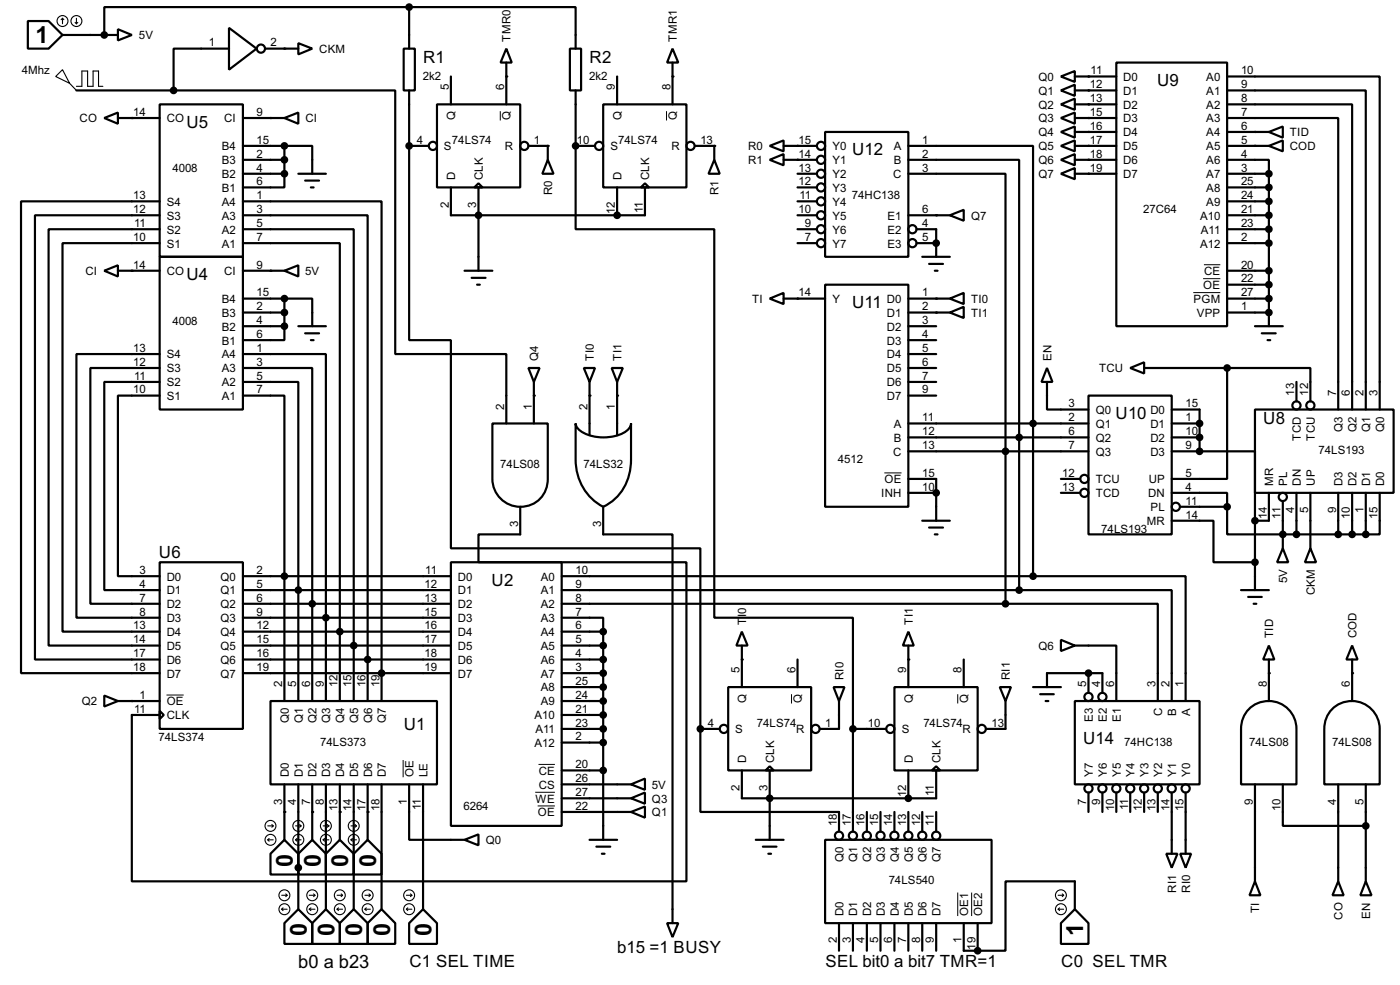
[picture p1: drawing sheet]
<svg xmlns="http://www.w3.org/2000/svg" width="256mm" height="180mm" viewBox="0 0 256 180" stroke-linecap="round" stroke-linejoin="round" font-family="sans-serif">
<g fill="none" stroke="#000" stroke-width=".4">
<path d="M5.1 3.9h3.8l2.6 2.5-2.6 2.5h-3.8zM11.5 6.4h10.1M14 16.6h17.8M21.6 5.4l2.6 1-2.6 1zM29.3 19.1h15.2v27.9h-15.2zM31.8 16.6h40.6v48.2h20.4v12.7M42 5.1l5 3.8-5 3.9zM42 8.9h-10.2v7.7M48.6 8.9h6.1M54.7 7.9l2.5 1-2.5 1.1zM74 8.9h2v7.7h-2zM75 1.3h30.5v7.6"/>
<path d="M75 1.3h-55.9v5.1M75 1.3v7.6M75 16.6v10.1M80.1 19.1h15.2v15.2h-15.2zM82.6 14v5.1M92.8 8.9l1 2.6h-2.1zM92.8 11.5v7.6M104.4 8.9h2.1v7.7h-2.1zM105.5 16.6v10.1M110.5 19.1h15.3v15.2h-15.3zM113.1 14v5.1M123.2 8.9l1.1 2.6h-2.1z"/>
<path d="M123.2 11.5v7.6M194.4 14l2.5-1v2zM194.4 16.6l2.5-1.1v2.1zM194.4 19.1l2.5-1v2zM196.9 16.6h7.6M196.9 14h7.6M196.9 19.1h7.6M204.5 11.5h20.3v48.2h-20.3zM224.8 14h28v61M224.8 16.6h25.4v58.4M224.8 19.1h22.9v55.9M19.1 21.6l2.5-1v2.1z"/>
<path d="M21.6 21.6h7.7M29.3 39.4h-22.9v81.3h22.9M29.3 36.9h-25.4v86.3h25.4M44.5 39.4h22.9v88.9M44.5 36.9h25.4v91.4M44.5 31.8h7.6M44.5 29.3h7.6M44.5 26.7h7.6M44.5 21.6h7.6M52.1 21.6l2.6-1v2.1zM52.1 26.7h5.1v5.1M52.1 31.8v2.5h-7.6"/>
<path d="M52.1 26.7v5.1M54.7 31.8h5M55.9 33.1h2.6M57 34.3h.5M75 26.7v35.6h7.6v38.1h45.7v33M75 26.7h3.5M82.6 34.3v5.1h35.6v-5.1M86.9 34.3l.8-.7 .7 .7zM87.7 34.3v15.3M96.8 26.7h3.6v2.6M100.4 29.3l1 2.5h-2zM105.5 26.7v15.3h25.4v71.1h25.4v20.3"/>
<path d="M105.5 26.7h3.5M113.1 34.3v5.1M118.2 33.6l.7 .7h-1.5zM127.3 26.7h3.6v2.6M130.9 29.3l1 2.5h-2.1zM141 26.7l2.6-1v2zM141 29.3l2.6-1.1v2.1zM143.6 29.3h6.1M143.6 26.7h6.1M146.1 31.8h3.6M146.1 39.4h3.6M146.1 34.3h3.6"/>
<path d="M146.1 36.9h3.6M151.2 24.2h15.2v22.8h-15.2zM166.4 26.7h22.9v78.8M166.4 29.3h20.3v78.7M166.4 31.8h17.8v78.7M166.4 39.4h7.6M174 39.4l2.6-1v2zM194.4 21.6l2.5-1v2.1zM194.4 26.7l2.5-1v2zM194.4 29.3l2.5-1.1v2.1zM194.4 31.8l2.5-1v2zM194.4 24.2l2.5-1v2z"/>
<path d="M196.9 31.8h7.6M196.9 29.3h7.6M196.9 26.7h7.6M196.9 21.6h7.6M196.9 24.2h7.6M224.8 21.6h20.4v53.4M224.8 29.3h7.7v2.5M224.8 31.8h7.7M224.8 26.7h7.7M224.8 39.4h7.7M224.8 34.3h7.7M224.8 36.9h7.7"/>
<path d="M224.8 24.2h7.7M232.5 24.2l2.5-1v2zM232.5 26.7l2.5-1v2zM232.5 31.8v27.9M19.1 49.6l2.5-1v2zM21.6 49.6h7.7M29.3 47h15.2v28h-15.2zM29.3 44.5h-17.8v71.1h17.8M29.3 42h-20.4v76.2h20.4M44.5 44.5h17.8v83.8M44.5 42h20.3v86.3M44.5 59.7h7.6"/>
<path d="M44.5 57.2h7.6M44.5 54.7h7.6M44.5 49.6h7.6M52.1 49.6l2.6-1v2zM52.1 54.7h5.1v5M52.1 59.7v2.6h-7.6M52.1 54.7v5M54.7 59.7h5M85.1 49.6h5.1M86.4 50.9h2.6M87.4 52.1h.5M141 54.7l2.6-1.1v2.1z"/>
<path d="M143.6 54.7h7.6M146.1 42h3.6M146.1 44.5h3.6M151.2 52.1h15.2v40.7h-15.2zM166.4 59.7h5.1M166.4 57.2h7.6M166.4 54.7h7.6M167.9 42h3.6v5M167.9 44.5h3.6M169 47h5M170.2 48.3h2.6M171.3 49.6h.5"/>
<path d="M174 54.7l2.6-1.1v2.1zM174 57.2l2.6-1v2zM224.8 57.2h7.7M224.8 54.7h7.7M224.8 42h7.7M224.8 44.5h7.7M224.8 49.6h7.7M224.8 52.1h7.7M229.9 59.7h5.1M29.3 72.4h-7.7v33.1h7.7M29.3 69.9h-10.2v38.1h10.2M29.3 67.4h-12.7v43.1h12.7"/>
<path d="M29.3 64.8h-15.3v48.3h15.3M44.5 72.4h7.6v55.9M44.5 69.9h10.2v58.4M44.5 67.4h12.7v60.9M44.5 64.8h15.2v63.5M55.9 61h2.6M57 62.3h.5M90.2 77.5h10.2v10.2a5.1 5.1 0 0 1-5.1 5.1 5.1 5.1 0 0 1-5.1-5.1zM96.8 67.4h2.1l-1.1 2.5zM97.8 69.9v7.6M105.5 77.5a2.32 2.32 0 0 0 1.4 1.7 8.3 8.3 0 0 0 7.9-.3l.7-.9 .1-.5v6.6a9.2 9.2 0 0 1-5.1 8.7 9.6 9.6 0 0 1-5-8.7zM107 67.4h2l-1 2.5z"/>
<path d="M108 69.9v9.7M112.1 67.4h2l-1 2.5zM113.1 69.9v9.7M166.4 67.4h5.1M166.4 77.5h33M166.4 62.3h5.1M166.4 72.4h5.1M166.4 69.9h5.1M166.4 64.8h5.1M191.8 67.4l1 2.5h-2zM191.8 69.9v5.1h7.6M199.4 72.4h15.3v25.4h-15.3z"/>
<path d="M207.1 67.4l2.5-1.1v2.1zM209.6 67.4h15.2M214.7 75h5.1v7.6M214.7 77.5h5.1M224.8 67.4h15.3v6.1M224.8 67.4v20.3h-10.1M229.9 75h25.4v15.2h-25.4zM231.2 61h2.5M232.2 62.3h.5M237.5 69.9v3.6M95.3 92.8v5h-7.6v5.1h38.1v58.4h-101.6v-30.4h5.1M110.5 92.8v5h12.7v71.2"/>
<path d="M166.4 87.7h5.1v7.6M166.4 80.1h33M166.4 82.6h33M166.4 90.2h5.1M169 95.3h5M170.2 96.6h2.6M171.3 97.8h.5M194.4 87.7h3.5M194.4 90.2h3.5M214.7 95.3h7.6v7.6h7.6M214.7 90.2h10.1v2.6M214.7 80.1h5.1"/>
<path d="M214.7 82.6h5.1M216.2 92.8h8.6M219.8 82.6h10.1v12.7M224.8 92.8v5h25.4M229.9 95.3v12.7M232.5 90.2v5.1h-2.6M235 91.7v8.7M237.5 90.2v7.6M240.1 90.2v10.2M245.2 90.2v7.6M247.7 90.2v7.6M250.2 90.2v7.6"/>
<path d="M252.8 90.2v7.6h-2.6M29.3 102.9h15.2v30.5h-15.2zM44.5 105.5h38.1M44.5 108h38.1M44.5 110.5h38.1M44.5 113.1h38.1M44.5 115.6h38.1M44.5 118.2h38.1M82.6 102.9h20.3v48.3h-20.3zM102.9 113.1h7.6v2.5M102.9 105.5h86.4M102.9 108h83.8"/>
<path d="M102.9 110.5h81.3M102.9 115.6h7.6M102.9 118.2h7.6M110.5 115.6v38.1M135.9 115.6l1.1 2.6h-2.1zM135.9 118.2v7.6M166.4 115.6l1 2.6h-2zM166.4 118.2v7.6M184.2 110.5h27.9v17.8M186.7 108h28v20.3M189.3 105.5h27.9v22.8M194.4 117.1l2.5 1.1-2.5 1z"/>
<path d="M196.9 118.2h7.6v10.1M227.4 108h5.1M228.7 109.3h2.5M229.7 110.5h.5M232.5 118.2l1 2.5h-2.1zM235 100.4l1 2.5h-2zM240.1 100.4l1 2.5h-2zM247.7 118.2l1 2.5h-2zM19.1 127.3l2.5 1-2.5 1zM21.6 128.3h7.7M29.3 130.1l.7 .8-.7 .7zM44.5 120.7h38.1"/>
<path d="M44.5 123.2h38.1M49.6 128.3h30.5v15.3h-30.5zM102.9 120.7h7.6M102.9 123.2h7.6M102.9 125.8h7.6M102.9 128.3h7.6M102.9 130.9h7.6M102.9 133.4h7.6M102.9 135.9h7.6M128.3 133.4v15.2h25.4v3.6M128.3 133.4h3.6M133.4 125.8h15.2v15.2h-15.2z"/>
<path d="M146.1 120.7v5.1M152.7 125.8h2l-1 2.5zM153.7 128.3v5.1h-3.5M156.3 133.4h6.1M156.3 133.4v18.8M163.9 125.8h15.2v15.2h-15.2zM176.6 120.7v5.1M183.2 125.8h2l-1 2.5zM184.2 128.3v5.1h-3.6M189.3 125.8h5.1M190.6 127.1h2.5M191.6 128.3h.5"/>
<path d="M191.8 125.8v-2.6h10.2v3.6M196.9 128.3h22.9v15.3h-22.9zM199.4 123.2v3.6M229.1 129.5a5.1 5.1 0 0 1 5.4-.7 5.1 5.1 0 0 1 3 4.6v10.2h-10.1v-10.2a5.1 5.1 0 0 1 1.7-3.9zM232.5 120.7v7.6M244.3 129.5a5.1 5.1 0 0 1 5.5-.7 5.1 5.1 0 0 1 3 4.6v10.2h-10.2v-10.2a5.1 5.1 0 0 1 1.7-3.9zM247.7 120.7v7.6M49.6 156.3l2.5-2.6 2.6 2.6v3.8h-5.1zM52.1 143.6v10.1M54.7 156.3l2.5-2.6 2.5 2.6v3.8h-5zM54.7 143.6v22.8M57.2 143.6v10.1"/>
<path d="M59.7 156.3l2.6-2.6 2.5 2.6v3.8h-5.1zM59.7 143.6v22.8M62.3 143.6v10.1M64.8 156.3l2.6-2.6 2.5 2.6v3.8h-5.1zM64.8 143.6v22.8M67.4 143.6v10.1M69.9 143.6v22.8M75 143.6v10.1h10.1M77.5 143.6v22.8M85.1 153.7l2.6-1v2zM102.9 146.1h12.7M102.9 143.6h12.7"/>
<path d="M102.9 148.6h12.7M102.9 141h7.6M108 153.7h5.1M109.3 155h2.5M110.3 156.3h.5M115.6 143.6l2.6-1.1v2.1zM115.6 148.6l2.6-1v2.1zM115.6 146.1l2.6-1v2zM135.9 141v5.1h35.6v-5.1M138.5 153.7h5.1M139.8 155h2.5M140.3 141l.7-.7 .8 .7z"/>
<path d="M140.8 156.3h.5M141 141v12.7M151.2 153.7h30.5v15.3h-30.5zM158.8 148.6v3.6M161.3 148.6v3.6M163.9 148.6v3.6M166.4 141v5.1M166.4 148.6v3.6M169 148.6v3.6M170.7 141l.8-.7 .8 .7zM171.5 148.6v3.6M199.4 145.1v3.5"/>
<path d="M202 145.1v3.5M204.5 145.1v3.5M207.1 145.1v3.5M209.6 145.1v3.5M212.1 145.1v3.5M213.7 156.3h2l-1 2.5zM214.7 145.1v11.2M216.2 156.3h2l-1 2.5zM217.2 145.1v11.2M229.9 143.6v17.7M235 143.6v7.6h15.2M245.2 143.6v17.7"/>
<path d="M250.2 143.6v17.7M54.7 166.4l2.5 2.6v3.8h-5.1v-3.8zM59.7 166.4l2.6 2.6v3.8h-5.1v-3.8zM64.8 166.4l2.6 2.6v3.8h-5.1v-3.8zM67.4 169l2.5-2.6 2.5 2.6v3.8h-5zM75 169l2.5-2.6 2.6 2.6v3.8h-5.1zM122.2 169h2.1l-1.1 2.5zM153.7 169v5M156.3 169v5M158.8 169v5M161.3 169v5M163.9 169v5"/>
<path d="M166.4 169v5M169 169v5M171.5 169v5M176.6 169v5h2.5M179.1 169v5M194.4 169l2.5-2.6 2.5 2.6v3.8h-5zM196.9 166.4v-5.1h-12.7v12.7h-5.1M229.9 161.3l1 2.6h-2zM245.2 161.3l1 2.6h-2.1zM250.2 161.3l1.1 2.6h-2.1z"/>
<circle cx="47.8" cy="8.9" r=".75"/>
<circle cx="79.3" cy="26.7" r=".75"/>
<circle cx="96" cy="26.7" r=".75"/>
<circle cx="109.7" cy="26.7" r=".75"/>
<circle cx="126.5" cy="26.7" r=".75"/>
<circle cx="150.4" cy="26.7" r=".75"/>
<circle cx="150.4" cy="31.8" r=".75"/>
<circle cx="150.4" cy="36.9" r=".75"/>
<circle cx="150.4" cy="29.3" r=".75"/>
<circle cx="150.4" cy="39.4" r=".75"/>
<circle cx="150.4" cy="34.3" r=".75"/>
<circle cx="150.4" cy="44.5" r=".75"/>
<circle cx="150.4" cy="42" r=".75"/>
<circle cx="167.1" cy="42" r=".75"/>
<circle cx="167.1" cy="44.5" r=".75"/>
<circle cx="237.5" cy="74.2" r=".75"/>
<circle cx="240" cy="74.2" r=".75"/>
<circle cx="198.6" cy="87.7" r=".75"/>
<circle cx="198.6" cy="90.2" r=".75"/>
<circle cx="215.4" cy="92.8" r=".75"/>
<circle cx="235" cy="91" r=".75"/>
<circle cx="132.6" cy="133.4" r=".75"/>
<circle cx="149.4" cy="133.4" r=".75"/>
<circle cx="163.1" cy="133.4" r=".75"/>
<circle cx="179.8" cy="133.4" r=".75"/>
<circle cx="199.4" cy="127.6" r=".75"/>
<circle cx="201.9" cy="127.6" r=".75"/>
<circle cx="153.7" cy="153" r=".75"/>
<circle cx="156.2" cy="153" r=".75"/>
<circle cx="158.8" cy="153" r=".75"/>
<circle cx="161.3" cy="153" r=".75"/>
<circle cx="163.8" cy="153" r=".75"/>
<circle cx="166.4" cy="153" r=".75"/>
<circle cx="168.9" cy="153" r=".75"/>
<circle cx="171.5" cy="153" r=".75"/>
<circle cx="199.4" cy="144.3" r=".75"/>
<circle cx="201.9" cy="144.3" r=".75"/>
<circle cx="204.5" cy="144.3" r=".75"/>
<circle cx="207" cy="144.3" r=".75"/>
<circle cx="209.6" cy="144.3" r=".75"/>
<circle cx="212.1" cy="144.3" r=".75"/>
<circle cx="214.6" cy="144.3" r=".75"/>
<circle cx="217.2" cy="144.3" r=".75"/>
</g>
<g fill="#000">
<circle cx="19.1" cy="6.4" r=".2"/>
<circle cx="52.1" cy="8.9" r=".2"/>
<circle cx="92.8" cy="14" r=".2"/>
<circle cx="123.2" cy="14" r=".2"/>
<circle cx="199.4" cy="19.1" r=".2"/>
<circle cx="199.4" cy="14" r=".2"/>
<circle cx="199.4" cy="16.6" r=".2"/>
<circle cx="24.2" cy="21.6" r=".2"/>
<circle cx="49.6" cy="21.6" r=".2"/>
<circle cx="75" cy="26.7" r=".2"/>
<circle cx="87.7" cy="39.4" r=".2"/>
<circle cx="100.4" cy="26.7" r=".2"/>
<circle cx="105.5" cy="26.7" r=".2"/>
<circle cx="113.1" cy="39.4" r=".2"/>
<circle cx="130.9" cy="26.7" r=".2"/>
<circle cx="146.1" cy="26.7" r=".2"/>
<circle cx="146.1" cy="29.3" r=".2"/>
<circle cx="171.5" cy="39.4" r=".2"/>
<circle cx="199.4" cy="21.6" r=".2"/>
<circle cx="199.4" cy="24.2" r=".2"/>
<circle cx="199.4" cy="26.7" r=".2"/>
<circle cx="199.4" cy="29.3" r=".2"/>
<circle cx="199.4" cy="31.8" r=".2"/>
<circle cx="229.9" cy="24.2" r=".2"/>
<circle cx="229.9" cy="26.7" r=".2"/>
<circle cx="24.2" cy="49.6" r=".2"/>
<circle cx="49.6" cy="49.6" r=".2"/>
<circle cx="146.1" cy="54.7" r=".2"/>
<circle cx="171.5" cy="54.7" r=".2"/>
<circle cx="171.5" cy="57.2" r=".2"/>
<circle cx="171.5" cy="44.5" r=".2"/>
<circle cx="232.5" cy="57.2" r=".2"/>
<circle cx="97.8" cy="72.4" r=".2"/>
<circle cx="108" cy="72.4" r=".2"/>
<circle cx="113.1" cy="72.4" r=".2"/>
<circle cx="219.8" cy="77.5" r=".2"/>
<circle cx="171.5" cy="90.2" r=".2"/>
<circle cx="219.8" cy="80.1" r=".2"/>
<circle cx="219.8" cy="82.6" r=".2"/>
<circle cx="235" cy="97.8" r=".2"/>
<circle cx="24.2" cy="128.3" r=".2"/>
<circle cx="69.9" cy="123.2" r=".2"/>
<circle cx="128.3" cy="133.4" r=".2"/>
<circle cx="135.9" cy="120.7" r=".2"/>
<circle cx="166.4" cy="120.7" r=".2"/>
<circle cx="199.4" cy="123.2" r=".2"/>
<circle cx="232.5" cy="123.2" r=".2"/>
<circle cx="247.7" cy="123.2" r=".2"/>
<circle cx="52.1" cy="148.6" r=".2"/>
<circle cx="57.2" cy="148.6" r=".2"/>
<circle cx="62.3" cy="148.6" r=".2"/>
<circle cx="67.4" cy="148.6" r=".2"/>
<circle cx="141" cy="146.1" r=".2"/>
<circle cx="166.4" cy="146.1" r=".2"/>
<circle cx="179.1" cy="174" r=".2"/>
</g>
<g fill="none" stroke="#000" stroke-width=".2">
<path d="M10.2 14l1.3-1.2 1.3 2.5zM11.5 3.4l-.3 .2M11.5 3.4l.2 .2M11.5 3.4v1M12.8 15.3l1.2 1.3M13.8 4.1l.2 .3M14 3.4v1M14 15.8h1v-2.8h1.1v2.8h1v-2.8h1v2.8h.8M14.3 4.1l-.3 .3M49.1 153.7h1M49.1 151.2h1M49.1 153.7l.2 .3"/>
<path d="M49.3 153.5l-.2 .2M49.8 150.9l.3 .3M50.1 151.2l-.3 .2M54.2 153.7l.2 .3M54.2 153.7h1M54.2 151.2h1M54.4 153.5l-.2 .2M54.9 150.9l.3 .3M55.2 151.2l-.3 .2M59.2 153.7h1.1M59.2 151.2h1.1M59.2 153.7l.3 .3"/>
<path d="M59.5 153.5l-.3 .2M60 150.9l.3 .3M60.3 151.2l-.3 .2M64.3 153.7h1M64.3 151.2h1M64.3 153.7l.3 .3M64.6 153.5l-.3 .2M65.1 150.9l.2 .3M65.3 151.2l-.2 .2M51.6 166.4l.3 .3M51.6 166.4h1M51.6 163.9h1"/>
<path d="M51.9 166.2l-.3 .2M52.4 163.6l.2 .3M52.6 163.9l-.2 .2M56.7 166.4h1M56.7 163.9h1M56.7 166.4l.3 .3M57 166.2l-.3 .2M57.5 163.6l.2 .3M57.7 163.9l-.2 .2M61.8 166.4h1M61.8 163.9h1M61.8 166.4l.2 .3"/>
<path d="M62 166.2l-.2 .2M62.5 163.6l.3 .3M62.8 163.9l-.3 .2M66.9 166.4l.2 .3M66.9 166.4h1M66.9 163.9h1M67.1 166.2l-.2 .2M67.6 163.6l.3 .3M67.9 163.9l-.3 .2M74.5 166.4h1M74.5 163.9h1M74.5 166.4l.2 .3"/>
<path d="M74.7 166.2l-.2 .2M75.2 163.6l.3 .3M75.5 163.9l-.3 .2M193.9 166.4h1M193.9 163.9h1M193.9 166.4l.2 .3M194.1 166.2l-.2 .2M194.6 163.6l.3 .3M194.9 163.9l-.3 .2"/>
<circle cx="11.4" cy="3.9" r="1"/>
<circle cx="14" cy="3.9" r="1"/>
<circle cx="49.5" cy="153.7" r="1"/>
<circle cx="49.5" cy="151.2" r="1"/>
<circle cx="54.6" cy="153.7" r="1"/>
<circle cx="54.6" cy="151.2" r="1"/>
<circle cx="59.7" cy="153.7" r="1"/>
<circle cx="59.7" cy="151.2" r="1"/>
<circle cx="64.8" cy="153.7" r="1"/>
<circle cx="64.8" cy="151.2" r="1"/>
<circle cx="52.1" cy="166.4" r="1"/>
<circle cx="52.1" cy="163.9" r="1"/>
<circle cx="57.2" cy="163.9" r="1"/>
<circle cx="57.2" cy="166.4" r="1"/>
<circle cx="62.2" cy="166.4" r="1"/>
<circle cx="62.2" cy="163.9" r="1"/>
<circle cx="67.3" cy="166.4" r="1"/>
<circle cx="67.3" cy="163.9" r="1"/>
<circle cx="74.9" cy="166.4" r="1"/>
<circle cx="74.9" cy="163.9" r="1"/>
<circle cx="194.3" cy="166.4" r="1"/>
<circle cx="194.3" cy="163.9" r="1"/>
</g>
<g fill="none" stroke="#000" stroke-width=".18">
<path d="M91.7 20.4v1.7M122.1 20.4v1.7M218.6 53.6h5M220.4 51h3.2M220.6 48.5h3M162 86.6h3.2M30.5 127.2h3.2M73.9 139.1v3.1M98.7 139.9h3M145 127.1v1.7M175.5 127v1.7M98.1 145h3.6"/>
<path d="M98.5 147.5h3.2M175.5 163.4v4.3M178 163.4v4.3"/>
</g>
<g fill="#000" stroke="#000" stroke-width=".4">
<circle cx="19.1" cy="6.4" r=".5"/>
<circle cx="31.8" cy="16.6" r=".5"/>
<circle cx="74.9" cy="1.3" r=".5"/>
<circle cx="52.1" cy="26.7" r=".5"/>
<circle cx="52.1" cy="29.3" r=".5"/>
<circle cx="52.1" cy="31.8" r=".5"/>
<circle cx="74.9" cy="26.7" r=".5"/>
<circle cx="87.6" cy="39.4" r=".5"/>
<circle cx="105.4" cy="26.7" r=".5"/>
<circle cx="113" cy="39.4" r=".5"/>
<circle cx="232.4" cy="34.3" r=".5"/>
<circle cx="232.4" cy="39.4" r=".5"/>
<circle cx="232.4" cy="31.8" r=".5"/>
<circle cx="232.4" cy="36.9" r=".5"/>
<circle cx="52.1" cy="54.7" r=".5"/>
<circle cx="52.1" cy="57.2" r=".5"/>
<circle cx="52.1" cy="59.7" r=".5"/>
<circle cx="171.5" cy="44.5" r=".5"/>
<circle cx="232.4" cy="44.5" r=".5"/>
<circle cx="232.4" cy="52.1" r=".5"/>
<circle cx="232.4" cy="57.2" r=".5"/>
<circle cx="232.4" cy="49.6" r=".5"/>
<circle cx="232.4" cy="42" r=".5"/>
<circle cx="232.4" cy="54.7" r=".5"/>
<circle cx="189.2" cy="77.5" r=".5"/>
<circle cx="219.7" cy="77.5" r=".5"/>
<circle cx="224.8" cy="67.4" r=".5"/>
<circle cx="171.5" cy="90.2" r=".5"/>
<circle cx="184.2" cy="82.6" r=".5"/>
<circle cx="186.7" cy="80.1" r=".5"/>
<circle cx="219.7" cy="80.1" r=".5"/>
<circle cx="219.7" cy="82.6" r=".5"/>
<circle cx="224.8" cy="92.8" r=".5"/>
<circle cx="229.9" cy="95.3" r=".5"/>
<circle cx="235" cy="97.8" r=".5"/>
<circle cx="237.5" cy="97.8" r=".5"/>
<circle cx="245.1" cy="97.8" r=".5"/>
<circle cx="247.7" cy="97.8" r=".5"/>
<circle cx="250.2" cy="97.8" r=".5"/>
<circle cx="52.1" cy="105.5" r=".5"/>
<circle cx="54.6" cy="108" r=".5"/>
<circle cx="57.2" cy="110.5" r=".5"/>
<circle cx="59.7" cy="113.1" r=".5"/>
<circle cx="62.2" cy="115.6" r=".5"/>
<circle cx="64.8" cy="118.2" r=".5"/>
<circle cx="110.5" cy="115.6" r=".5"/>
<circle cx="110.5" cy="118.2" r=".5"/>
<circle cx="184.2" cy="110.5" r=".5"/>
<circle cx="186.7" cy="108" r=".5"/>
<circle cx="189.2" cy="105.5" r=".5"/>
<circle cx="229.9" cy="102.9" r=".5"/>
<circle cx="67.3" cy="120.7" r=".5"/>
<circle cx="69.9" cy="123.2" r=".5"/>
<circle cx="110.5" cy="125.8" r=".5"/>
<circle cx="110.5" cy="128.3" r=".5"/>
<circle cx="110.5" cy="133.4" r=".5"/>
<circle cx="110.5" cy="120.7" r=".5"/>
<circle cx="110.5" cy="130.9" r=".5"/>
<circle cx="110.5" cy="123.2" r=".5"/>
<circle cx="110.5" cy="135.9" r=".5"/>
<circle cx="128.3" cy="133.4" r=".5"/>
<circle cx="156.2" cy="133.4" r=".5"/>
<circle cx="199.4" cy="123.2" r=".5"/>
<circle cx="54.6" cy="158.8" r=".5"/>
<circle cx="110.5" cy="141" r=".5"/>
<circle cx="141" cy="146.1" r=".5"/>
<circle cx="166.4" cy="146.1" r=".5"/>
<circle cx="250.2" cy="151.2" r=".5"/>
<circle cx="179.1" cy="174" r=".5"/>
</g>
<g font-size="4.8">
<text x="6.5" y="7.9">1</text>
<text x="53.6" y="158.7" transform="rotate(-90 53.6 158.7)">0</text>
<text x="58.7" y="158.7" transform="rotate(-90 58.7 158.7)">0</text>
<text x="63.8" y="158.7" transform="rotate(-90 63.8 158.7)">0</text>
<text x="68.9" y="158.7" transform="rotate(-90 68.9 158.7)">0</text>
<text x="56.2" y="171.4" transform="rotate(-90 56.2 171.4)">0</text>
<text x="61.2" y="171.4" transform="rotate(-90 61.2 171.4)">0</text>
<text x="66.3" y="171.4" transform="rotate(-90 66.3 171.4)">0</text>
<text x="71.4" y="171.4" transform="rotate(-90 71.4 171.4)">0</text>
<text x="79" y="171.4" transform="rotate(-90 79 171.4)">0</text>
<text x="198.5" y="171.4" transform="rotate(-90 198.5 171.4)">1</text>
</g>
<text font-size="3.8" x="54.7" y="177.1">b0 a b23</text>
<g font-size="3.5">
<text x="77.5" y="11.6">R1</text>
<text x="108" y="11.6">R2</text>
<text x="212" y="15.7">U9</text>
<text x="34.2" y="23.3">U5</text>
<text x="156.1" y="28.5">U12</text>
<text x="34.2" y="51.3">U4</text>
<text x="156.1" y="56.4">U11</text>
<text x="204.4" y="76.7">U10</text>
<text x="231.4" y="77.6">U8</text>
<text x="29.1" y="102.1">U6</text>
<text x="90.1" y="107.2">U2</text>
<text x="74" y="133.6">U1</text>
<text x="198.4" y="136.1">U14</text>
<text x="75" y="176.9">C1 SEL TIME</text>
<text x="113.1" y="174.4">b15 =1 BUSY</text>
<text x="151.2" y="176.9">SEL bit0 a bit7 TMR=1</text>
<text x="194.4" y="176.9">C0 SEL TMR</text>
</g>
<g font-size="2.4">
<text x="25.5" y="7.2">5V</text>
<text x="38.3" y="8.5">1</text>
<text x="49.6" y="8.5">2</text>
<text x="58.5" y="9.7">CKM</text>
<text x="93.6" y="7.6" transform="rotate(-90 93.6 7.6)">TMR0</text>
<text x="124" y="7.6" transform="rotate(-90 124 7.6)">TMR1</text>
<text x="4" y="13.6">4Mhz</text>
<text x="77.5" y="14.5">2k2</text>
<text x="82.2" y="16.6" transform="rotate(-90 82.2 16.6)">5</text>
<text x="92.4" y="16.6" transform="rotate(-90 92.4 16.6)">6</text>
<text x="107.9" y="14.5">2k2</text>
<text x="112.7" y="16.6" transform="rotate(-90 112.7 16.6)">9</text>
<text x="122.8" y="16.6" transform="rotate(-90 122.8 16.6)">8</text>
<text x="190.2" y="14.8">Q0</text>
<text x="190.2" y="17.3">Q1</text>
<text x="199.7" y="16.2">12</text>
<text x="199.8" y="13.6">11</text>
<text x="205.8" y="14.8">D0</text>
<text x="205.8" y="17.3">D1</text>
<text x="221" y="14.8">A0</text>
<text x="221" y="17.3">A1</text>
<text x="227.4" y="13.6">10</text>
<text x="227.4" y="16.2">9</text>
<text x="14.6" y="22.4">CO</text>
<text x="24.4" y="21.2">14</text>
<text x="30.5" y="22.4">CO</text>
<text x="41" y="22.4">CI</text>
<text x="47" y="21.2">9</text>
<text x="55.9" y="22.4">CI</text>
<text x="83.4" y="22" transform="rotate(-90 83.4 22)">Q</text>
<text x="93.6" y="22" transform="rotate(-90 93.6 22)">Q</text>
<text x="113.9" y="22" transform="rotate(-90 113.9 22)">Q</text>
<text x="124" y="22" transform="rotate(-90 124 22)">Q</text>
<text x="190.2" y="19.9">Q2</text>
<text x="190.2" y="22.4">Q3</text>
<text x="199.7" y="18.7">13</text>
<text x="199.7" y="21.2">15</text>
<text x="199.7" y="23.8">16</text>
<text x="205.8" y="19.9">D2</text>
<text x="205.8" y="22.4">D3</text>
<text x="221" y="19.9">A2</text>
<text x="221" y="22.4">A3</text>
<text x="227.4" y="18.7">8</text>
<text x="227.4" y="21.2">7</text>
<text x="227.4" y="23.8">6</text>
<text x="40.6" y="27.5">B4</text>
<text x="47" y="28.9">2</text>
<text x="47" y="26.3">15</text>
<text x="76.4" y="26.3">4</text>
<text x="81.3" y="27.5">S</text>
<text x="82.8" y="26.4">74LS74</text>
<text x="92.5" y="27.5">R</text>
<text x="97.8" y="26.3">1</text>
<text x="105.7" y="26.3">10</text>
<text x="111.8" y="27.5">S</text>
<text x="113.3" y="26.4">74LS74</text>
<text x="123" y="27.5">R</text>
<text x="128.3" y="26.3">13</text>
<text x="137.1" y="27.5">R0</text>
<text x="146.3" y="26.3">15</text>
<text x="146.3" y="28.9">14</text>
<text x="152.5" y="27.5">Y0</text>
<text x="163.7" y="27.5">A</text>
<text x="169" y="26.3">1</text>
<text x="169" y="28.9">2</text>
<text x="190.2" y="27.5">Q5</text>
<text x="190.2" y="25">Q4</text>
<text x="199.7" y="26.3">17</text>
<text x="199.7" y="28.9">18</text>
<text x="205.8" y="25">D4</text>
<text x="205.8" y="27.5">D5</text>
<text x="221" y="25">A4</text>
<text x="221" y="27.5">A5</text>
<text x="227.4" y="26.3">5</text>
<text x="227.4" y="28.9">4</text>
<text x="236.3" y="25">TID</text>
<text x="236.3" y="27.5">COD</text>
<text x="31.6" y="31.4">4008</text>
<text x="40.6" y="35.1">B1</text>
<text x="40.6" y="32.6">B2</text>
<text x="40.6" y="30">B3</text>
<text x="47" y="33.9">6</text>
<text x="47" y="31.4">4</text>
<text x="83.4" y="33" transform="rotate(-90 83.4 33)">D</text>
<text x="88.5" y="33" transform="rotate(-90 88.5 33)">CLK</text>
<text x="101.2" y="35.7" transform="rotate(-90 101.2 35.7)">R0</text>
<text x="113.9" y="33" transform="rotate(-90 113.9 33)">D</text>
<text x="119" y="33" transform="rotate(-90 119 33)">CLK</text>
<text x="131.7" y="35.7" transform="rotate(-90 131.7 35.7)">R1</text>
<text x="137.1" y="30">R1</text>
<text x="146.3" y="31.4">13</text>
<text x="146.3" y="33.9">12</text>
<text x="152.5" y="30">Y1</text>
<text x="152.5" y="32.6">Y2</text>
<text x="152.5" y="35.1">Y3</text>
<text x="163.6" y="32.6">C</text>
<text x="163.7" y="30">B</text>
<text x="169" y="31.4">3</text>
<text x="190.2" y="30">Q6</text>
<text x="190.2" y="32.6">Q7</text>
<text x="199.7" y="31.4">19</text>
<text x="205.8" y="30">D6</text>
<text x="205.8" y="32.6">D7</text>
<text x="221" y="30">A6</text>
<text x="221" y="32.6">A7</text>
<text x="221" y="35.1">A8</text>
<text x="227.4" y="31.4">3</text>
<text x="227.4" y="33.9">25</text>
<text x="24.4" y="39">12</text>
<text x="24.4" y="36.5">13</text>
<text x="24.6" y="41.6">11</text>
<text x="30.5" y="40.2">S3</text>
<text x="30.5" y="37.7">S4</text>
<text x="40.6" y="40.2">A3</text>
<text x="40.6" y="37.7">A4</text>
<text x="47" y="41.6">5</text>
<text x="47" y="39">3</text>
<text x="47" y="36.5">1</text>
<text x="82.2" y="38" transform="rotate(-90 82.2 38)">2</text>
<text x="87.3" y="38" transform="rotate(-90 87.3 38)">3</text>
<text x="112.7" y="39.2" transform="rotate(-90 112.7 39.2)">12</text>
<text x="117.8" y="39" transform="rotate(-90 117.8 39)">11</text>
<text x="146.3" y="39">10</text>
<text x="146.5" y="36.5">11</text>
<text x="147.5" y="41.6">9</text>
<text x="152.5" y="37.7">Y4</text>
<text x="152.5" y="40.2">Y5</text>
<text x="156.1" y="36.5">74HC138</text>
<text x="162.6" y="40.2">E1</text>
<text x="169" y="39">6</text>
<text x="169" y="41.6">4</text>
<text x="177.9" y="40.2">Q7</text>
<text x="209.4" y="39.1">27C64</text>
<text x="219.8" y="40.2">A10</text>
<text x="221" y="37.7">A9</text>
<text x="227.4" y="36.5">24</text>
<text x="227.4" y="39">21</text>
<text x="227.4" y="41.6">23</text>
<text x="24.4" y="44.1">10</text>
<text x="30.5" y="45.3">S1</text>
<text x="30.5" y="42.7">S2</text>
<text x="40.6" y="45.3">A1</text>
<text x="40.6" y="42.7">A2</text>
<text x="47" y="44.1">7</text>
<text x="147.5" y="44.1">7</text>
<text x="152.5" y="42.7">Y6</text>
<text x="152.5" y="45.3">Y7</text>
<text x="162.6" y="42.7">E2</text>
<text x="162.6" y="45.3">E3</text>
<text x="169" y="44.1">5</text>
<text x="219.8" y="45.3">A12</text>
<text x="220" y="42.7">A11</text>
<text x="227.4" y="44.1">2</text>
<text x="15.6" y="50.4">CI</text>
<text x="24.4" y="49.2">14</text>
<text x="30.5" y="50.4">CO</text>
<text x="41" y="50.4">CI</text>
<text x="47" y="49.2">9</text>
<text x="55.9" y="50.4">5V</text>
<text x="220.4" y="52.9">OE</text>
<text x="220.6" y="50.4">CE</text>
<text x="227.4" y="49.2">20</text>
<text x="227.4" y="51.7">22</text>
<text x="31.6" y="59.4">4008</text>
<text x="40.6" y="58">B3</text>
<text x="40.6" y="55.4">B4</text>
<text x="47" y="59.3">4</text>
<text x="47" y="56.8">2</text>
<text x="47" y="54.3">15</text>
<text x="137.8" y="55.4">TI</text>
<text x="146.3" y="54.3">14</text>
<text x="152.5" y="55.4">Y</text>
<text x="162.5" y="55.4">D0</text>
<text x="162.5" y="58">D1</text>
<text x="169" y="54.3">1</text>
<text x="169" y="56.8">2</text>
<text x="169" y="59.3">3</text>
<text x="177.9" y="55.4">TI0</text>
<text x="177.9" y="58">TI1</text>
<text x="218.6" y="55.4">PGM</text>
<text x="219.2" y="58">VPP</text>
<text x="227.4" y="54.3">27</text>
<text x="227.4" y="56.8">1</text>
<text x="24.4" y="64.4">13</text>
<text x="30.5" y="65.6">S4</text>
<text x="40.6" y="65.6">A4</text>
<text x="40.6" y="63.1">B1</text>
<text x="40.6" y="60.5">B2</text>
<text x="47" y="64.4">1</text>
<text x="47" y="61.9">6</text>
<text x="162.5" y="60.5">D2</text>
<text x="162.5" y="63.1">D3</text>
<text x="162.5" y="65.6">D4</text>
<text x="169" y="61.9">4</text>
<text x="169" y="64.4">5</text>
<text x="24.4" y="72">10</text>
<text x="24.4" y="67">12</text>
<text x="24.6" y="69.5">11</text>
<text x="30.5" y="70.7">S2</text>
<text x="30.5" y="68.1">S3</text>
<text x="40.6" y="70.7">A2</text>
<text x="40.6" y="68.1">A3</text>
<text x="47" y="72">7</text>
<text x="47" y="69.5">5</text>
<text x="47" y="67">3</text>
<text x="98.6" y="66" transform="rotate(-90 98.6 66)">Q4</text>
<text x="108.8" y="66" transform="rotate(-90 108.8 66)">TI0</text>
<text x="113.9" y="66" transform="rotate(-90 113.9 66)">TI1</text>
<text x="162.5" y="68.1">D5</text>
<text x="162.5" y="70.7">D6</text>
<text x="169" y="67">6</text>
<text x="169" y="69.5">7</text>
<text x="169" y="72">9</text>
<text x="192.6" y="66" transform="rotate(-90 192.6 66)">EN</text>
<text x="201.3" y="68.1">TCU</text>
<text x="30.5" y="73.2">S1</text>
<text x="40.6" y="73.2">A1</text>
<text x="92.4" y="75" transform="rotate(-90 92.4 75)">2</text>
<text x="97.4" y="75" transform="rotate(-90 97.4 75)">1</text>
<text x="107.6" y="75" transform="rotate(-90 107.6 75)">2</text>
<text x="112.7" y="75" transform="rotate(-90 112.7 75)">1</text>
<text x="162.5" y="73.2">D7</text>
<text x="169" y="77.1">11</text>
<text x="195.8" y="74.6">3</text>
<text x="195.8" y="77.1">2</text>
<text x="200.7" y="75.8">Q0</text>
<text x="210.7" y="75.8">D0</text>
<text x="217.2" y="74.6">15</text>
<text x="217.2" y="77.1">1</text>
<text x="237.1" y="72.4" transform="rotate(-90 237.1 72.4)">13</text>
<text x="239.7" y="72.4" transform="rotate(-90 239.7 72.4)">12</text>
<text x="244.8" y="72.4" transform="rotate(-90 244.8 72.4)">7</text>
<text x="247.3" y="72.4" transform="rotate(-90 247.3 72.4)">6</text>
<text x="249.8" y="72.4" transform="rotate(-90 249.8 72.4)">2</text>
<text x="252.4" y="72.4" transform="rotate(-90 252.4 72.4)">3</text>
<text x="163.6" y="83.4">C</text>
<text x="163.7" y="78.3">A</text>
<text x="163.7" y="80.8">B</text>
<text x="169" y="79.7">12</text>
<text x="169" y="82.2">13</text>
<text x="195.8" y="79.7">6</text>
<text x="195.8" y="82.2">7</text>
<text x="200.7" y="78.3">Q1</text>
<text x="200.7" y="80.8">Q2</text>
<text x="200.7" y="83.4">Q3</text>
<text x="210.7" y="78.3">D1</text>
<text x="210.7" y="80.8">D2</text>
<text x="210.7" y="83.4">D3</text>
<text x="217.2" y="79.7">10</text>
<text x="217.2" y="82.2">9</text>
<text x="238.3" y="80.7" transform="rotate(-90 238.3 80.7)">TCD</text>
<text x="240.9" y="80.7" transform="rotate(-90 240.9 80.7)">TCU</text>
<text x="241.6" y="83.1">74LS193</text>
<text x="246" y="79.1" transform="rotate(-90 246 79.1)">Q3</text>
<text x="248.5" y="79.1" transform="rotate(-90 248.5 79.1)">Q2</text>
<text x="251" y="79.1" transform="rotate(-90 251 79.1)">Q1</text>
<text x="253.6" y="79.1" transform="rotate(-90 253.6 79.1)">Q0</text>
<text x="91.7" y="85.7">74LS08</text>
<text x="106.9" y="85.7">74LS32</text>
<text x="153.5" y="84.8">4512</text>
<text x="162" y="88.5">OE</text>
<text x="169" y="89.8">10</text>
<text x="169" y="87.3">15</text>
<text x="194.6" y="87.3">12</text>
<text x="194.6" y="89.8">13</text>
<text x="200.7" y="88.5">TCU</text>
<text x="210.4" y="88.5">UP</text>
<text x="217.2" y="87.3">5</text>
<text x="217.2" y="89.8">4</text>
<text x="233.3" y="88.9" transform="rotate(-90 233.3 88.9)">MR</text>
<text x="235.8" y="88.9" transform="rotate(-90 235.8 88.9)">PL</text>
<text x="238.3" y="88.9" transform="rotate(-90 238.3 88.9)">DN</text>
<text x="240.9" y="88.9" transform="rotate(-90 240.9 88.9)">UP</text>
<text x="246" y="88.9" transform="rotate(-90 246 88.9)">D3</text>
<text x="248.5" y="88.9" transform="rotate(-90 248.5 88.9)">D2</text>
<text x="251" y="88.9" transform="rotate(-90 251 88.9)">D1</text>
<text x="253.6" y="88.9" transform="rotate(-90 253.6 88.9)">D0</text>
<text x="161.4" y="91">INH</text>
<text x="200.7" y="91">TCD</text>
<text x="210.3" y="91">DN</text>
<text x="210.8" y="93.6">PL</text>
<text x="217.2" y="92.4">11</text>
<text x="217.2" y="94.9">14</text>
<text x="232.1" y="95.1" transform="rotate(-90 232.1 95.1)">14</text>
<text x="234.6" y="94.9" transform="rotate(-90 234.6 94.9)">11</text>
<text x="237.1" y="93.9" transform="rotate(-90 237.1 93.9)">4</text>
<text x="239.7" y="93.9" transform="rotate(-90 239.7 93.9)">5</text>
<text x="244.8" y="93.9" transform="rotate(-90 244.8 93.9)">9</text>
<text x="247.3" y="95" transform="rotate(-90 247.3 95)">10</text>
<text x="249.8" y="93.9" transform="rotate(-90 249.8 93.9)">1</text>
<text x="252.4" y="95.1" transform="rotate(-90 252.4 95.1)">15</text>
<text x="94.9" y="96.5" transform="rotate(-90 94.9 96.5)">3</text>
<text x="110.1" y="96.5" transform="rotate(-90 110.1 96.5)">3</text>
<text x="201.8" y="97.5">74LS193</text>
<text x="210.1" y="96.1">MR</text>
<text x="25.6" y="105.1">3</text>
<text x="25.6" y="107.6">4</text>
<text x="30.5" y="106.3">D0</text>
<text x="40.4" y="106.3">Q0</text>
<text x="47" y="105.1">2</text>
<text x="47" y="107.6">5</text>
<text x="77.8" y="107.6">12</text>
<text x="77.9" y="105.1">11</text>
<text x="83.9" y="106.3">D0</text>
<text x="99.1" y="106.3">A0</text>
<text x="105.5" y="105.1">10</text>
<text x="105.5" y="107.6">9</text>
<text x="235.8" y="106.8" transform="rotate(-90 235.8 106.8)">5V</text>
<text x="25.6" y="110.1">7</text>
<text x="25.6" y="112.7">8</text>
<text x="30.5" y="108.8">D1</text>
<text x="30.5" y="111.3">D2</text>
<text x="30.5" y="113.9">D3</text>
<text x="40.4" y="108.8">Q1</text>
<text x="40.4" y="111.3">Q2</text>
<text x="40.4" y="113.9">Q3</text>
<text x="47" y="110.1">6</text>
<text x="47" y="112.7">9</text>
<text x="77.8" y="110.1">13</text>
<text x="77.8" y="112.7">15</text>
<text x="83.9" y="108.8">D1</text>
<text x="83.9" y="111.3">D2</text>
<text x="83.9" y="113.9">D3</text>
<text x="99.1" y="108.8">A1</text>
<text x="99.1" y="111.3">A2</text>
<text x="99.1" y="113.9">A3</text>
<text x="105.5" y="110.1">8</text>
<text x="105.5" y="112.7">7</text>
<text x="136.7" y="113" transform="rotate(-90 136.7 113)">I</text>
<text x="136.7" y="112.4" transform="rotate(-90 136.7 112.4)">0</text>
<text x="240.9" y="108.9" transform="rotate(-90 240.9 108.9)">CKM</text>
<text x="24.4" y="115.2">13</text>
<text x="24.4" y="117.8">14</text>
<text x="30.5" y="116.4">D4</text>
<text x="30.5" y="119">D5</text>
<text x="40.4" y="116.4">Q4</text>
<text x="40.4" y="119">Q5</text>
<text x="47" y="115.2">12</text>
<text x="47" y="117.8">15</text>
<text x="77.8" y="115.2">16</text>
<text x="77.8" y="117.8">17</text>
<text x="83.9" y="116.4">D4</text>
<text x="83.9" y="119">D5</text>
<text x="99.1" y="116.4">A4</text>
<text x="99.1" y="119">A5</text>
<text x="105.5" y="115.2">6</text>
<text x="105.5" y="117.8">5</text>
<text x="136.7" y="114.3" transform="rotate(-90 136.7 114.3)">T</text>
<text x="167.2" y="114.3" transform="rotate(-90 167.2 114.3)">TI1</text>
<text x="190.2" y="119">Q6</text>
<text x="233.3" y="116.8" transform="rotate(-90 233.3 116.8)">TID</text>
<text x="248.5" y="116.8" transform="rotate(-90 248.5 116.8)">COD</text>
<text x="24.4" y="120.3">17</text>
<text x="24.4" y="122.8">18</text>
<text x="30.5" y="121.5">D6</text>
<text x="30.5" y="124">D7</text>
<text x="40.4" y="121.5">Q6</text>
<text x="40.4" y="124">Q7</text>
<text x="47" y="120.3">16</text>
<text x="47" y="122.8">19</text>
<text x="51.7" y="125.8" transform="rotate(-90 51.7 125.8)">2</text>
<text x="54.2" y="125.8" transform="rotate(-90 54.2 125.8)">5</text>
<text x="56.8" y="125.8" transform="rotate(-90 56.8 125.8)">6</text>
<text x="59.3" y="125.8" transform="rotate(-90 59.3 125.8)">9</text>
<text x="61.8" y="125.8" transform="rotate(-90 61.8 125.8)">12</text>
<text x="64.4" y="125.7" transform="rotate(-90 64.4 125.7)">15</text>
<text x="66.9" y="125.8" transform="rotate(-90 66.9 125.8)">16</text>
<text x="69.5" y="125.8" transform="rotate(-90 69.5 125.8)">19</text>
<text x="77.8" y="120.3">18</text>
<text x="77.8" y="122.8">19</text>
<text x="83.9" y="121.5">D6</text>
<text x="83.9" y="124">D7</text>
<text x="99.1" y="121.5">A6</text>
<text x="99.1" y="124">A7</text>
<text x="105.5" y="120.3">4</text>
<text x="105.5" y="122.8">3</text>
<text x="105.5" y="125.4">25</text>
<text x="135.5" y="123.2" transform="rotate(-90 135.5 123.2)">5</text>
<text x="145.7" y="123.2" transform="rotate(-90 145.7 123.2)">6</text>
<text x="154.5" y="124.5" transform="rotate(-90 154.5 124.5)">RI0</text>
<text x="166" y="123.2" transform="rotate(-90 166 123.2)">9</text>
<text x="176.2" y="123.2" transform="rotate(-90 176.2 123.2)">8</text>
<text x="185" y="124.5" transform="rotate(-90 185 124.5)">RI1</text>
<text x="199" y="125.7" transform="rotate(-90 199 125.7)">5</text>
<text x="201.6" y="125.8" transform="rotate(-90 201.6 125.8)">4</text>
<text x="204.1" y="125.8" transform="rotate(-90 204.1 125.8)">6</text>
<text x="211.7" y="125.7" transform="rotate(-90 211.7 125.7)">3</text>
<text x="214.3" y="125.8" transform="rotate(-90 214.3 125.8)">2</text>
<text x="216.8" y="125.8" transform="rotate(-90 216.8 125.8)">1</text>
<text x="232.1" y="125.8" transform="rotate(-90 232.1 125.8)">8</text>
<text x="247.3" y="125.7" transform="rotate(-90 247.3 125.7)">6</text>
<text x="15" y="129.1">Q2</text>
<text x="24.6" y="130.5">11</text>
<text x="25.6" y="127.9">1</text>
<text x="30.5" y="129.1">OE</text>
<text x="30.5" y="131.7">CLK</text>
<text x="97.9" y="131.7">A10</text>
<text x="99.1" y="126.6">A8</text>
<text x="99.1" y="129.1">A9</text>
<text x="105.5" y="127.9">24</text>
<text x="105.5" y="130.5">21</text>
<text x="136.7" y="128.7" transform="rotate(-90 136.7 128.7)">Q</text>
<text x="146.9" y="128.7" transform="rotate(-90 146.9 128.7)">Q</text>
<text x="167.2" y="128.7" transform="rotate(-90 167.2 128.7)">Q</text>
<text x="177.4" y="128.7" transform="rotate(-90 177.4 128.7)">Q</text>
<text x="212.9" y="131.1" transform="rotate(-90 212.9 131.1)">C</text>
<text x="215.5" y="131" transform="rotate(-90 215.5 131)">B</text>
<text x="218" y="131" transform="rotate(-90 218 131)">A</text>
<text x="29.1" y="135.6">74LS374</text>
<text x="52.9" y="132.4" transform="rotate(-90 52.9 132.4)">Q0</text>
<text x="55.5" y="132.4" transform="rotate(-90 55.5 132.4)">Q1</text>
<text x="58" y="132.4" transform="rotate(-90 58 132.4)">Q2</text>
<text x="58.7" y="136.5">74LS373</text>
<text x="60.5" y="132.4" transform="rotate(-90 60.5 132.4)">Q3</text>
<text x="63.1" y="132.4" transform="rotate(-90 63.1 132.4)">Q4</text>
<text x="65.6" y="132.4" transform="rotate(-90 65.6 132.4)">Q5</text>
<text x="68.2" y="132.4" transform="rotate(-90 68.2 132.4)">Q6</text>
<text x="70.7" y="132.4" transform="rotate(-90 70.7 132.4)">Q7</text>
<text x="97.9" y="136.7">A12</text>
<text x="98.1" y="134.2">A11</text>
<text x="105.5" y="133">23</text>
<text x="105.5" y="135.5">2</text>
<text x="129.7" y="133">4</text>
<text x="134.7" y="134.2">S</text>
<text x="138.7" y="133.1">74LS74</text>
<text x="145.8" y="134.2">R</text>
<text x="151.2" y="133">1</text>
<text x="159" y="133">10</text>
<text x="165.2" y="134.2">S</text>
<text x="169.2" y="133.1">74LS74</text>
<text x="176.3" y="134.2">R</text>
<text x="181.7" y="133">13</text>
<text x="200.2" y="132.1" transform="rotate(-90 200.2 132.1)">E3</text>
<text x="202.8" y="132.1" transform="rotate(-90 202.8 132.1)">E2</text>
<text x="205.3" y="132.1" transform="rotate(-90 205.3 132.1)">E1</text>
<text x="206" y="136.5">74HC138</text>
<text x="228.9" y="136.5">74LS08</text>
<text x="244.1" y="136.5">74LS08</text>
<text x="52.9" y="142.2" transform="rotate(-90 52.9 142.2)">D0</text>
<text x="55.5" y="142.2" transform="rotate(-90 55.5 142.2)">D1</text>
<text x="58" y="142.2" transform="rotate(-90 58 142.2)">D2</text>
<text x="60.5" y="142.2" transform="rotate(-90 60.5 142.2)">D3</text>
<text x="63.1" y="142.2" transform="rotate(-90 63.1 142.2)">D4</text>
<text x="65.6" y="142.2" transform="rotate(-90 65.6 142.2)">D5</text>
<text x="68.2" y="142.2" transform="rotate(-90 68.2 142.2)">D6</text>
<text x="70.7" y="142.2" transform="rotate(-90 70.7 142.2)">D7</text>
<text x="75.8" y="142.2" transform="rotate(-90 75.8 142.2)">OE</text>
<text x="78.3" y="142.2" transform="rotate(-90 78.3 142.2)">LE</text>
<text x="98.7" y="141.8">CE</text>
<text x="105.5" y="140.6">20</text>
<text x="105.5" y="143.2">26</text>
<text x="136.7" y="139.7" transform="rotate(-90 136.7 139.7)">D</text>
<text x="141.8" y="139.7" transform="rotate(-90 141.8 139.7)">CLK</text>
<text x="167.2" y="139.7" transform="rotate(-90 167.2 139.7)">D</text>
<text x="172.3" y="139.7" transform="rotate(-90 172.3 139.7)">CLK</text>
<text x="200.2" y="142.2" transform="rotate(-90 200.2 142.2)">Y7</text>
<text x="202.8" y="142.2" transform="rotate(-90 202.8 142.2)">Y6</text>
<text x="205.3" y="142.2" transform="rotate(-90 205.3 142.2)">Y5</text>
<text x="207.9" y="142.2" transform="rotate(-90 207.9 142.2)">Y4</text>
<text x="210.4" y="142.2" transform="rotate(-90 210.4 142.2)">Y3</text>
<text x="212.9" y="142.2" transform="rotate(-90 212.9 142.2)">Y2</text>
<text x="215.5" y="142.2" transform="rotate(-90 215.5 142.2)">Y1</text>
<text x="218" y="142.2" transform="rotate(-90 218 142.2)">Y0</text>
<text x="51.7" y="147.2" transform="rotate(-90 51.7 147.2)">3</text>
<text x="54.2" y="147.3" transform="rotate(-90 54.2 147.3)">4</text>
<text x="56.8" y="147.3" transform="rotate(-90 56.8 147.3)">7</text>
<text x="59.3" y="147.3" transform="rotate(-90 59.3 147.3)">8</text>
<text x="61.9" y="148.4" transform="rotate(-90 61.9 148.4)">13</text>
<text x="64.4" y="148.4" transform="rotate(-90 64.4 148.4)">14</text>
<text x="67" y="148.4" transform="rotate(-90 67 148.4)">17</text>
<text x="69.5" y="148.4" transform="rotate(-90 69.5 148.4)">18</text>
<text x="74.5" y="147.3" transform="rotate(-90 74.5 147.3)">1</text>
<text x="77.1" y="148.3" transform="rotate(-90 77.1 148.3)">11</text>
<text x="84.9" y="148.3">6264</text>
<text x="98.1" y="146.9">WE</text>
<text x="98.5" y="149.4">OE</text>
<text x="98.7" y="144.4">CS</text>
<text x="105.5" y="145.7">27</text>
<text x="105.5" y="148.2">22</text>
<text x="119.4" y="144.4">5V</text>
<text x="119.4" y="149.4">Q1</text>
<text x="119.4" y="146.9">Q3</text>
<text x="135.5" y="144.7" transform="rotate(-90 135.5 144.7)">2</text>
<text x="140.6" y="144.7" transform="rotate(-90 140.6 144.7)">3</text>
<text x="166" y="145.9" transform="rotate(-90 166 145.9)">12</text>
<text x="171.1" y="145.7" transform="rotate(-90 171.1 145.7)">11</text>
<text x="199" y="147.2" transform="rotate(-90 199 147.2)">7</text>
<text x="201.6" y="147.3" transform="rotate(-90 201.6 147.3)">9</text>
<text x="204.1" y="148.4" transform="rotate(-90 204.1 148.4)">10</text>
<text x="206.7" y="148.3" transform="rotate(-90 206.7 148.3)">11</text>
<text x="209.2" y="148.4" transform="rotate(-90 209.2 148.4)">12</text>
<text x="211.7" y="148.4" transform="rotate(-90 211.7 148.4)">13</text>
<text x="214.3" y="148.4" transform="rotate(-90 214.3 148.4)">14</text>
<text x="216.8" y="148.4" transform="rotate(-90 216.8 148.4)">15</text>
<text x="229.5" y="147.2" transform="rotate(-90 229.5 147.2)">9</text>
<text x="234.6" y="148.4" transform="rotate(-90 234.6 148.4)">10</text>
<text x="244.8" y="147.3" transform="rotate(-90 244.8 147.3)">4</text>
<text x="249.8" y="147.2" transform="rotate(-90 249.8 147.2)">5</text>
<text x="89" y="154.5">Q0</text>
<text x="153.3" y="151.2" transform="rotate(-90 153.3 151.2)">18</text>
<text x="155.9" y="151.2" transform="rotate(-90 155.9 151.2)">17</text>
<text x="158.4" y="151.2" transform="rotate(-90 158.4 151.2)">16</text>
<text x="160.9" y="151.2" transform="rotate(-90 160.9 151.2)">15</text>
<text x="163.5" y="151.2" transform="rotate(-90 163.5 151.2)">14</text>
<text x="166" y="151.2" transform="rotate(-90 166 151.2)">13</text>
<text x="168.6" y="151.2" transform="rotate(-90 168.6 151.2)">12</text>
<text x="171.1" y="151.2" transform="rotate(-90 171.1 151.2)">11</text>
<text x="154.5" y="157.8" transform="rotate(-90 154.5 157.8)">Q0</text>
<text x="157.1" y="157.8" transform="rotate(-90 157.1 157.8)">Q1</text>
<text x="159.6" y="157.8" transform="rotate(-90 159.6 157.8)">Q2</text>
<text x="162.1" y="157.8" transform="rotate(-90 162.1 157.8)">Q3</text>
<text x="162.8" y="161.9">74LS540</text>
<text x="164.7" y="157.8" transform="rotate(-90 164.7 157.8)">Q4</text>
<text x="167.2" y="157.8" transform="rotate(-90 167.2 157.8)">Q5</text>
<text x="169.8" y="157.8" transform="rotate(-90 169.8 157.8)">Q6</text>
<text x="172.3" y="157.8" transform="rotate(-90 172.3 157.8)">Q7</text>
<text x="154.5" y="167.6" transform="rotate(-90 154.5 167.6)">D0</text>
<text x="157.1" y="167.6" transform="rotate(-90 157.1 167.6)">D1</text>
<text x="159.6" y="167.6" transform="rotate(-90 159.6 167.6)">D2</text>
<text x="162.1" y="167.6" transform="rotate(-90 162.1 167.6)">D3</text>
<text x="164.7" y="167.6" transform="rotate(-90 164.7 167.6)">D4</text>
<text x="167.2" y="167.6" transform="rotate(-90 167.2 167.6)">D5</text>
<text x="169.8" y="167.6" transform="rotate(-90 169.8 167.6)">D6</text>
<text x="172.3" y="167.6" transform="rotate(-90 172.3 167.6)">D7</text>
<text x="177.4" y="167.6" transform="rotate(-90 177.4 167.6)">OE1</text>
<text x="179.9" y="167.6" transform="rotate(-90 179.9 167.6)">OE2</text>
<text x="215.5" y="163.4" transform="rotate(-90 215.5 163.4)">RI1</text>
<text x="218" y="163.4" transform="rotate(-90 218 163.4)">RI0</text>
<text x="230.7" y="167.1" transform="rotate(-90 230.7 167.1)">TI</text>
<text x="153.3" y="172.7" transform="rotate(-90 153.3 172.7)">2</text>
<text x="155.9" y="172.7" transform="rotate(-90 155.9 172.7)">3</text>
<text x="158.4" y="172.7" transform="rotate(-90 158.4 172.7)">4</text>
<text x="160.9" y="172.7" transform="rotate(-90 160.9 172.7)">5</text>
<text x="163.5" y="172.7" transform="rotate(-90 163.5 172.7)">6</text>
<text x="166" y="172.7" transform="rotate(-90 166 172.7)">7</text>
<text x="168.6" y="172.7" transform="rotate(-90 168.6 172.7)">8</text>
<text x="171.1" y="172.7" transform="rotate(-90 171.1 172.7)">9</text>
<text x="176.2" y="172.7" transform="rotate(-90 176.2 172.7)">1</text>
<text x="178.7" y="173.8" transform="rotate(-90 178.7 173.8)">19</text>
<text x="246" y="168.4" transform="rotate(-90 246 168.4)">CO</text>
<text x="251" y="168.1" transform="rotate(-90 251 168.1)">EN</text>
</g>
</svg>
